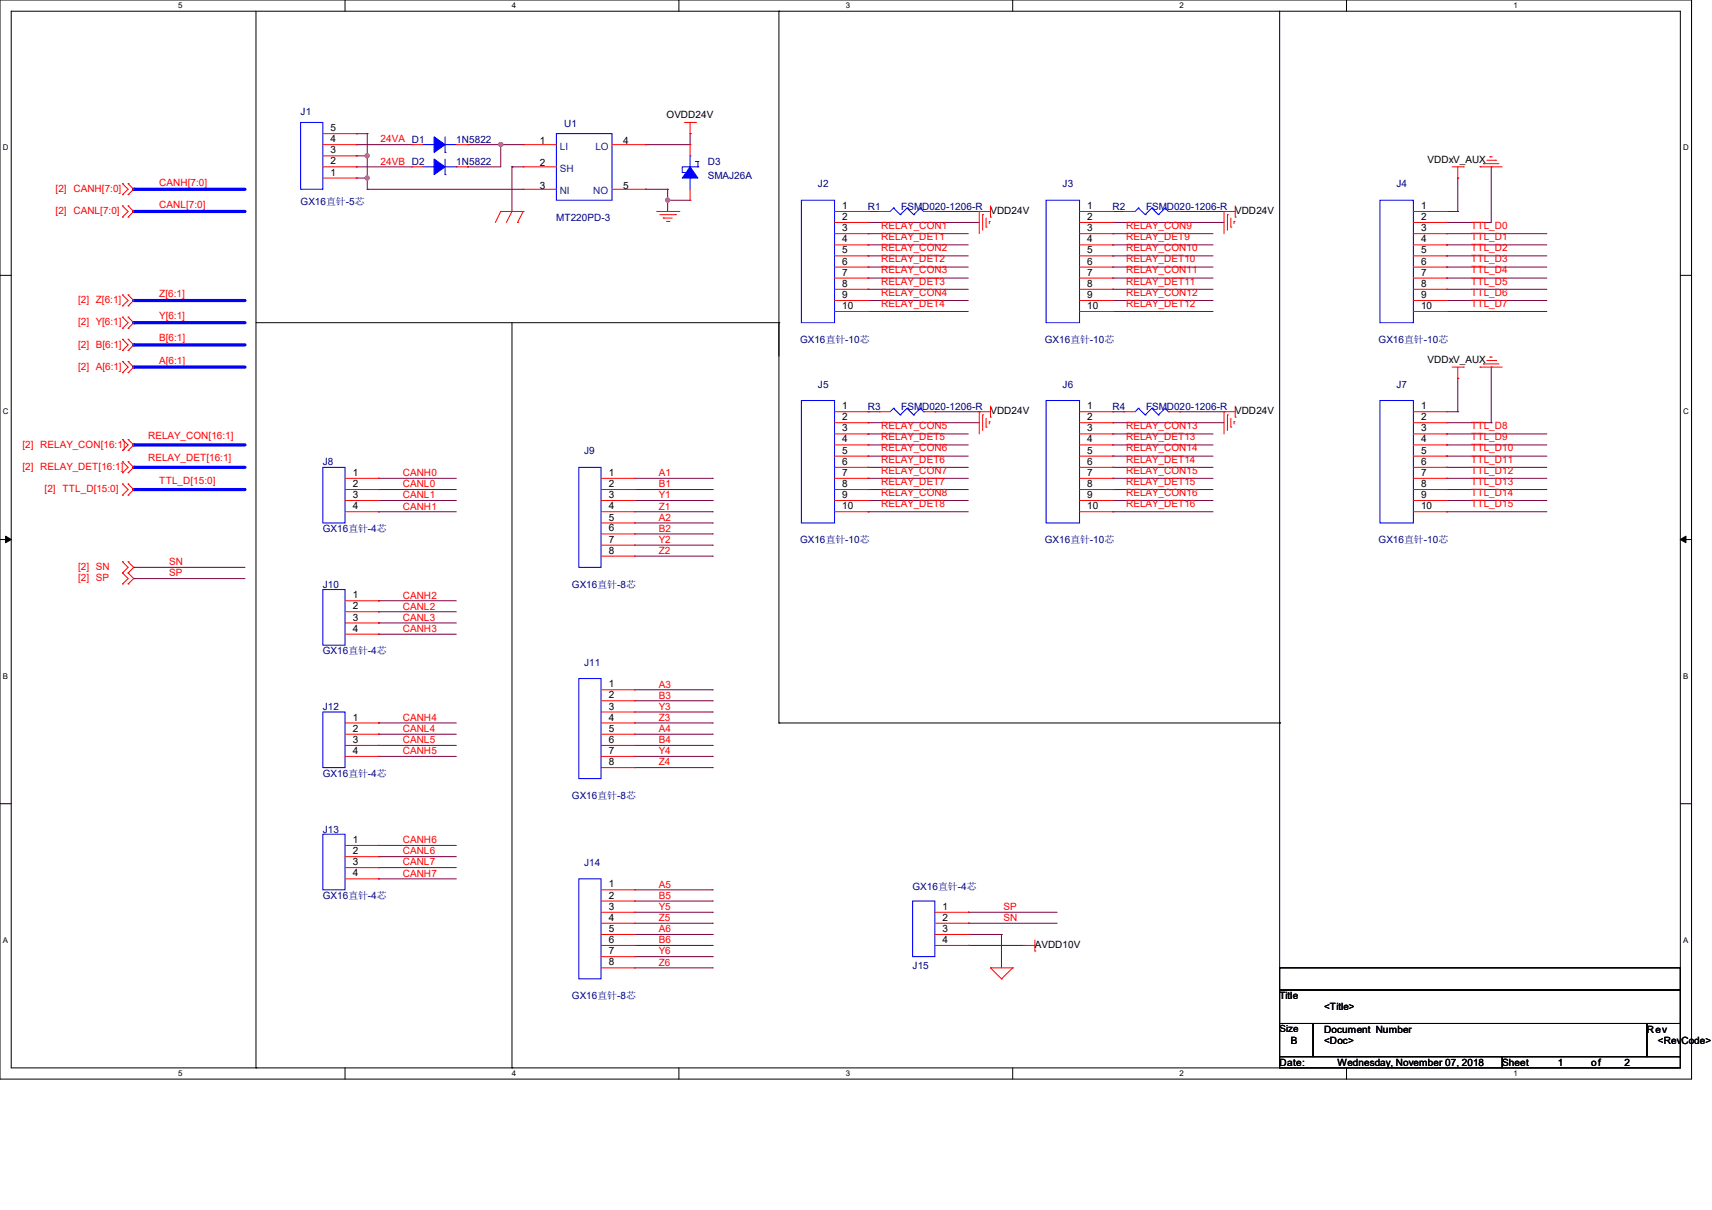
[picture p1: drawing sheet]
<svg xmlns="http://www.w3.org/2000/svg" width="297mm" height="210mm" viewBox="0 0 297 210" stroke-linecap="round" stroke-linejoin="round" font-family="sans-serif">
<path d="M0 0h293.5v187.3h-293.5zM1.9 1.9h289.6v183.4h-289.6z" fill="none" stroke="#000" stroke-width=".17"/>
<g fill="#fff">
<path d="M30.9 .2h.8v1.5h-.8z"/>
<path d="M30.9 185.5h.8v1.6h-.8z"/>
</g>
<path d="M59.9 0v1.9M59.9 185.3v2" fill="none" stroke="#000" stroke-width=".17"/>
<g fill="#fff">
<path d="M88.8 .2h.8v1.5h-.8z"/>
<path d="M88.8 185.5h.8v1.6h-.8z"/>
</g>
<path d="M117.8 0v1.9M117.8 185.3v2" fill="none" stroke="#000" stroke-width=".17"/>
<g fill="#fff">
<path d="M146.7 .2h.8v1.5h-.8z"/>
<path d="M146.7 185.5h.8v1.6h-.8z"/>
</g>
<path d="M175.7 0v1.9M175.7 185.3v2" fill="none" stroke="#000" stroke-width=".17"/>
<g fill="#fff">
<path d="M204.6 .2h.8v1.5h-.8z"/>
<path d="M204.6 185.5h.8v1.6h-.8z"/>
</g>
<path d="M233.6 0v1.9M233.6 185.3v2" fill="none" stroke="#000" stroke-width=".17"/>
<g fill="#fff">
<path d="M262.6 .2h.7v1.5h-.7z"/>
<path d="M262.6 185.5h.7v1.6h-.7z"/>
<path d="M.5 24.8h1v1.6h-1z"/>
<path d="M292 24.8h1v1.6h-1z"/>
<path d="M.5 70.7h1v1.5h-1z"/>
<path d="M292 70.7h1v1.5h-1z"/>
</g>
<path d="M0 47.8h1.9M291.5 47.8h2" fill="none" stroke="#000" stroke-width=".17"/>
<g fill="#fff">
<path d="M.5 116.5h.9v1.6h-.9z"/>
<path d="M292 116.5h.9v1.6h-.9z"/>
</g>
<path d="M0 93.6h1.9M291.5 93.6h2" fill="none" stroke="#000" stroke-width=".17"/>
<path d="M1 93l.9 .6-.9 .6zM291.5 93.6l1-.6v1.2z" fill="#000" stroke="#000" stroke-width=".17"/>
<g fill="#fff">
<path d="M.5 162.4h.9v1.5h-.9z"/>
<path d="M292 162.4h.9v1.5h-.9z"/>
</g>
<g fill="none" stroke="#000" stroke-width=".17">
<path d="M44.4 1.9v183.4M135.1 1.9h.1M135.1 1.9v123.6M222 1.9v166.1M44.4 56h90.7M88.8 56v129.3M135.1 56h.1M0 139.5h1.9M135.1 125.5h.1M135.1 125.5h86.9M222 125.5h.1M291.5 139.5h2"/>
<path d="M222 168h.1M44.4 185.3h.1M88.8 185.3h.1"/>
</g>
<g fill="none" stroke="#800040" stroke-width=".17">
<path d="M61.8 29h.1M61.8 25.1h.1M61.8 23.2h.1M61.8 27.1h.1M61.8 30.9h.1M61.8 29h9.7M61.8 25.1h9.7M61.8 23.2h1.9M61.8 27.1h1.9M61.8 30.9h1.9M63.7 23.2h.1M63.7 27.1h.1"/>
<path d="M63.7 32.9h.1M63.7 30.9h.1M63.7 23.2v9.7M63.7 32.9h27.1M81.1 25.1h.1M81.1 29h.1M81.1 25.1h9.7M86.9 25.1h.1M86.9 25.1v3.9h-5.8M88.8 29h.1M88.8 29h2M88.8 29v7.7"/>
<path d="M112 25.1h.1M112 32.9h.1M112 32.9h3.8M115.8 34.8h.1M115.8 32.9h.1M115.8 34.8h3.9M115.8 32.9v3.8M119.7 23.2h.1M119.7 23.2v1.9h-7.7"/>
</g>
<g fill="#f0f" stroke="#f0f" stroke-width=".17">
<circle cx="63.7" cy="27" r=".36"/>
<circle cx="63.7" cy="30.9" r=".36"/>
<circle cx="86.9" cy="25.1" r=".37"/>
<circle cx="115.8" cy="34.7" r=".37"/>
</g>
<path d="M23.2 32.9h19.3" fill="none" stroke="#00f" stroke-width=".55"/>
<circle cx="23.2" cy="32.9" r=".28" fill="#00f"/>
<path d="M23.2 36.7h19.3" fill="none" stroke="#00f" stroke-width=".55"/>
<circle cx="23.2" cy="36.7" r=".28" fill="#00f"/>
<path d="M23.2 52.2h19.3" fill="none" stroke="#00f" stroke-width=".55"/>
<circle cx="23.2" cy="52.2" r=".28" fill="#00f"/>
<path d="M23.2 56h19.3" fill="none" stroke="#00f" stroke-width=".55"/>
<circle cx="23.2" cy="56" r=".28" fill="#00f"/>
<path d="M23.2 59.9h19.3" fill="none" stroke="#00f" stroke-width=".55"/>
<circle cx="23.2" cy="59.9" r=".28" fill="#00f"/>
<path d="M23.2 63.7h19.3" fill="none" stroke="#00f" stroke-width=".55"/>
<circle cx="23.2" cy="63.7" r=".28" fill="#00f"/>
<path d="M23.2 77.2h19.3" fill="none" stroke="#00f" stroke-width=".55"/>
<circle cx="23.2" cy="77.2" r=".28" fill="#00f"/>
<path d="M23.2 81.1h19.3" fill="none" stroke="#00f" stroke-width=".55"/>
<circle cx="23.2" cy="81.1" r=".28" fill="#00f"/>
<path d="M23.2 98.5h.1M23.2 98.5h19.3M23.2 100.4h.1M23.2 100.4h19.3" fill="none" stroke="#800040" stroke-width=".17"/>
<path d="M23.2 85h19.3" fill="none" stroke="#00f" stroke-width=".55"/>
<circle cx="23.2" cy="85" r=".28" fill="#00f"/>
<g fill="none" stroke="#800040" stroke-width=".17">
<path d="M150.6 38.6h.1M150.6 36.7h.1M150.6 38.6h19.3M150.6 36.7h1.9M162.2 36.7h.1M162.2 36.7h7.7M193 38.6h.1M193 36.7h.1M193 38.6h19.3M193 36.7h2M204.6 36.7h.1M204.6 36.7h7.7"/>
<path d="M251 38.6h.1M251 36.7h1.9M252.9 36.7h.1M252.9 30.9h.1M252.9 30.9v5.8M258.7 29h.1M258.7 29v9.6h-7.7M150.6 40.6h.1M150.6 42.5h.1M150.6 44.4h.1M150.6 46.4h.1M150.6 48.3h.1"/>
<path d="M150.6 50.2h.1M150.6 52.2h.1M150.6 54.1h.1M150.6 40.6h17.4M150.6 42.5h17.4M150.6 44.4h17.4M150.6 46.4h17.4M150.6 48.3h17.4M150.6 50.2h17.4M150.6 52.2h17.4M150.6 54.1h17.4M193 40.6h.1"/>
<path d="M193 42.5h.1M193 44.4h.1M193 46.4h.1M193 48.3h.1M193 50.2h.1M193 52.2h.1M193 54.1h.1M193 40.6h17.4M193 42.5h17.4M193 44.4h17.4M193 46.4h17.4M193 48.3h17.4"/>
<path d="M193 50.2h17.4M193 52.2h17.4M193 54.1h17.4M251 40.6h.1M251 42.5h.1M251 44.4h.1M251 46.4h.1M251 48.3h.1M251 50.2h.1M251 52.2h.1M251 54.1h.1M251 40.6h17.4"/>
<path d="M251 42.5h17.4M251 44.4h17.4M251 46.4h17.4M251 48.3h17.4M251 50.2h17.4M251 52.2h17.4M251 54.1h17.4M150.6 73.4h.1M150.6 75.3h.1M150.6 77.2h.1M150.6 79.2h.1M150.6 71.5h.1"/>
<path d="M150.6 73.4h19.3M150.6 75.3h17.4M150.6 77.2h17.4M150.6 79.2h17.4M150.6 71.5h1.9M162.2 71.5h.1M162.2 71.5h7.7M193 73.4h.1M193 75.3h.1M193 77.2h.1M193 79.2h.1M193 71.5h.1"/>
<path d="M193 73.4h19.3M193 75.3h17.4M193 77.2h17.4M193 79.2h17.4M193 71.5h2M204.6 71.5h.1M204.6 71.5h7.7M251 75.3h.1M251 77.2h.1M251 79.2h.1M251 73.4h7.7M251 75.3h17.4"/>
<path d="M251 77.2h17.4M251 79.2h17.4M251 71.5h1.9M252.9 71.5h.1M252.9 65.7h.1M252.9 65.7v5.8M258.7 73.4h.1M258.7 63.7h.1M258.7 63.7v9.7M65.7 85h.1M65.7 86.9h.1M65.7 83h.1"/>
<path d="M65.7 88.8h.1M65.7 85h13.5M65.7 86.9h13.5M65.7 83h13.5M65.7 88.8h13.5M110.1 85h13.5M110.1 86.9h13.5M110.1 83h13.5M110.1 88.8h13.5M110.1 90.8h13.5M110.1 92.7h13.5M110.1 94.6h13.5"/>
<path d="M110.1 96.5h13.5M123.6 83h.1M123.6 85h.1M123.6 86.9h.1M123.6 88.8h.1M123.6 90.8h.1M123.6 92.7h.1M123.6 94.6h.1M123.6 96.5h.1M150.6 81.1h.1M150.6 83h.1M150.6 85h.1"/>
<path d="M150.6 86.9h.1M150.6 88.8h.1M150.6 85h17.4M150.6 86.9h17.4M150.6 83h17.4M150.6 88.8h17.4M150.6 81.1h17.4M193 81.1h.1M193 83h.1M193 85h.1M193 86.9h.1M193 88.8h.1"/>
<path d="M193 85h17.4M193 86.9h17.4M193 83h17.4M193 88.8h17.4M193 81.1h17.4M251 81.1h.1M251 83h.1M251 85h.1M251 86.9h.1M251 88.8h.1M251 85h17.4M251 86.9h17.4"/>
<path d="M251 83h17.4M251 88.8h17.4M251 81.1h17.4M65.7 104.3h.1M65.7 106.2h.1M65.7 108.1h.1M65.7 110.1h.1M65.7 104.3h13.5M65.7 106.2h13.5M65.7 108.1h13.5M65.7 110.1h13.5M110.1 119.7h13.5"/>
<path d="M123.6 119.7h.1M65.7 125.5h.1M65.7 127.4h.1M65.7 129.4h.1M65.7 131.3h.1M65.7 125.5h13.5M65.7 127.4h13.5M65.7 129.4h13.5M65.7 131.3h13.5M110.1 125.5h13.5M110.1 127.4h13.5M110.1 129.4h13.5"/>
<path d="M110.1 131.3h13.5M110.1 121.6h13.5M110.1 123.6h13.5M110.1 133.2h13.5M123.6 121.6h.1M123.6 123.6h.1M123.6 125.5h.1M123.6 127.4h.1M123.6 129.4h.1M123.6 131.3h.1M123.6 133.2h.1M65.7 146.7h.1"/>
<path d="M65.7 148.7h.1M65.7 150.6h.1M65.7 152.5h.1M65.7 146.7h13.5M65.7 148.7h13.5M65.7 150.6h13.5M65.7 152.5h13.5M110.1 158.3h13.5M110.1 154.4h13.5M110.1 156.4h13.5M123.6 154.4h.1M123.6 156.4h.1"/>
<path d="M123.6 158.3h.1M168 158.3h.1M168 158.3h15.4M110.1 160.2h13.5M110.1 164.1h13.5M110.1 162.2h13.5M110.1 166h13.5M110.1 168h13.5M123.6 160.2h.1M123.6 162.2h.1M123.6 164.1h.1M123.6 166h.1"/>
<path d="M123.6 168h.1M168 160.2h.1M168 164.1h.1M168 162.2h.1M168 160.2h15.4M168 164.1h9.6M168 162.2h5.7M173.7 162.2h.1M173.7 162.2v5.8"/>
</g>
<g fill="none" stroke="#f00" stroke-width=".17">
<path d="M21.3 31.9h.1M21.3 33.8h.1M21.3 35.7h.1M21.3 37.7h.1M21.3 31.9l.9 1-.9 .9M21.3 35.7l.9 1-.9 1M22.2 33.8h.1M22.2 31.9h.1M22.2 37.7h.1M22.2 35.7h.1M22.2 31.9l1 1-1 .9M22.2 35.7l1 1-1 1"/>
<path d="M56 29h5.8M56 25.1h5.8M56 30.9h5.8M56 27.1h5.8M56 23.2h5.8M61.8 30.9h.1M61.8 29h.1M61.8 27.1h.1M61.8 25.1h.1M61.8 23.2h.1M71.5 29h.1M71.5 25.1h.1"/>
<path d="M71.5 29h1.9M71.5 25.1h1.9M79.2 29h1.9M79.2 25.1h1.9M81.1 29h.1M81.1 25.1h.1M86.9 36.7h.1M86.9 36.7l-1 1.9M86.9 36.7h3.9M88.8 36.7h.1M88.8 36.7l-1 1.9M89.8 38.6h.1"/>
<path d="M90.8 36.7h.1M90.8 25.1h.1M90.8 29h.1M90.8 32.9h.1M90.8 36.7l-1 1.9M90.8 29h5.7M90.8 25.1h5.7M90.8 32.9h5.7M106.2 25.1h5.8M106.2 32.9h5.8M112 25.1h.1M112 32.9h.1"/>
<path d="M113.9 36.7h3.9M114.5 37.3h2.7M115.1 37.8h.1M115.1 37.8h1.5M115.7 38.4h.3M116 38.4h.1M117.2 37.3h.1M117.8 36.7h.1M118.7 21.3h1.9M119.7 23.2h.1M119.7 34.8h.1M119.7 25.1h.1"/>
<path d="M119.7 21.3v1.9M119.7 25.1v2M119.7 32.9v1.9M120.6 21.3h.1M144.8 36.7h5.8M144.8 38.6h5.8M150.6 36.7h.1M150.6 38.6h.1M152.5 36.7h.1M152.5 36.7h1.9M160.2 36.7h2M162.2 36.7h.1"/>
<path d="M169.9 36.7h.1M169.9 36.7h1.9M169.9 36.7v3.9M170.5 37.3h.1M170.5 37.3v2.7M171.1 39.4h.1M171.1 37.8v1.6M171.6 38.4h.1M171.6 38.4v.4M171.8 37.7h.1M171.8 35.7v2M187.3 36.7h5.7"/>
<path d="M187.3 38.6h5.7M193 36.7h.1M193 38.6h.1M195 36.7h.1M195 36.7h1.9M202.7 36.7h1.9M204.6 36.7h.1M212.3 36.7h.1M212.3 36.7h2M212.3 36.7v3.9M212.9 37.3h.1M212.9 37.3v2.7"/>
<path d="M213.5 39.4h.1M213.5 37.8v1.6M214.1 38.4h.1M214.1 38.4v.4M214.3 37.7h.1M214.3 35.7v2M245.2 36.7h5.8M245.2 38.6h5.8M251 36.7h.1M251 38.6h.1M251.9 29h2M252.9 30.9h.1"/>
<path d="M252.9 29v1.9M253.9 29h.1M256.8 29h.1M256.8 29h3.8M257.3 28.4h.1M257.3 28.4h2.8M257.9 27.8h1.6M258.5 27.2h.1M258.5 27.2h.4M259.5 27.8h.1M21.3 51.2h.1M21.3 53.1h.1"/>
<path d="M21.3 55h.1M21.3 57h.1M21.3 58.9h.1M21.3 51.2l.9 1-.9 .9M21.3 55l.9 1-.9 1M21.3 58.9l.9 1-.9 .9M22.2 53.1h.1M22.2 51.2h.1M22.2 57h.1M22.2 55h.1M22.2 58.9h.1M22.2 51.2l1 1-1 .9"/>
<path d="M22.2 55l1 1-1 1M22.2 58.9l1 1-1 .9M144.8 40.6h5.8M144.8 42.5h5.8M144.8 44.4h5.8M144.8 46.4h5.8M144.8 48.3h5.8M144.8 50.2h5.8M144.8 52.2h5.8M144.8 54.1h5.8M150.6 40.6h.1M150.6 42.5h.1"/>
<path d="M150.6 44.4h.1M150.6 46.4h.1M150.6 48.3h.1M150.6 50.2h.1M150.6 52.2h.1M150.6 54.1h.1M187.3 40.6h5.7M187.3 42.5h5.7M187.3 44.4h5.7M187.3 46.4h5.7M187.3 48.3h5.7M187.3 50.2h5.7"/>
<path d="M187.3 52.2h5.7M187.3 54.1h5.7M193 40.6h.1M193 42.5h.1M193 44.4h.1M193 46.4h.1M193 48.3h.1M193 50.2h.1M193 52.2h.1M193 54.1h.1M245.2 40.6h5.8M245.2 42.5h5.8"/>
<path d="M245.2 44.4h5.8M245.2 46.4h5.8M245.2 48.3h5.8M245.2 50.2h5.8M245.2 52.2h5.8M245.2 54.1h5.8M251 40.6h.1M251 42.5h.1M251 44.4h.1M251 46.4h.1M251 48.3h.1M251 50.2h.1"/>
<path d="M251 52.2h.1M251 54.1h.1M21.3 60.8h.1M21.3 62.7h.1M21.3 64.7h.1M21.3 76.3h.1M21.3 78.2h.1M21.3 62.7l.9 1-.9 1M21.3 76.3l.9 .9-.9 1M22.2 60.8h.1M22.2 64.7h.1M22.2 62.7h.1"/>
<path d="M22.2 78.2h.1M22.2 76.3h.1M22.2 62.7l1 1-1 1M22.2 76.3l1 .9-1 1M144.8 71.5h5.8M144.8 73.4h5.8M144.8 75.3h5.8M144.8 77.2h5.8M144.8 79.2h5.8M150.6 71.5h.1M150.6 73.4h.1M150.6 75.3h.1"/>
<path d="M150.6 77.2h.1M150.6 79.2h.1M152.5 71.5h.1M152.5 71.5h1.9M160.2 71.5h2M162.2 71.5h.1M169.9 71.5h.1M169.9 71.5v3.8M169.9 71.5h1.9M170.5 72h.1M170.5 72v2.7M171.1 74.1h.1"/>
<path d="M171.1 72.6v1.5M171.6 73.2h.1M171.6 73.2v.4M171.8 72.4h.1M171.8 70.5v1.9M187.3 71.5h5.7M187.3 73.4h5.7M187.3 75.3h5.7M187.3 77.2h5.7M187.3 79.2h5.7M193 71.5h.1M193 73.4h.1"/>
<path d="M193 75.3h.1M193 77.2h.1M193 79.2h.1M195 71.5h.1M195 71.5h1.9M202.7 71.5h1.9M204.6 71.5h.1M212.3 71.5h.1M212.3 71.5v3.8M212.3 71.5h2M212.9 72h.1M212.9 72v2.7"/>
<path d="M213.5 74.1h.1M213.5 72.6v1.5M214.1 73.2h.1M214.1 73.2v.4M214.3 72.4h.1M214.3 70.5v1.9M245.2 71.5h5.8M245.2 73.4h5.8M245.2 75.3h5.8M245.2 77.2h5.8M245.2 79.2h5.8M251 71.5h.1"/>
<path d="M251 73.4h.1M251 75.3h.1M251 77.2h.1M251 79.2h.1M251.9 63.7h2M252.9 65.7h.1M252.9 63.7v2M253.9 63.7h.1M256.8 63.7h.1M256.8 63.7h3.8M257.3 63.2h.1M257.3 63.2h2.8"/>
<path d="M257.9 62.6h1.6M258.5 62h.1M258.5 62h.4M259.5 62.6h.1M21.3 80.1h.1M21.3 82h.1M21.3 97.5h.1M21.3 99.4h.1M21.3 84h.1M21.3 85.9h.1M21.3 80.1l.9 1-.9 .9M21.3 97.5l.9 1-.9 .9"/>
<path d="M21.3 99.4l.9 1-.9 .9M21.3 84l.9 1-.9 .9M22.2 82h.1M22.2 80.1h.1M22.2 99.4h.1M22.2 97.5h.1M22.2 85.9h.1M22.2 84h.1M22.2 80.1l1 1-1 .9M22.2 97.5l1 1-1 .9M22.2 99.4l1 1-1 .9M22.2 84l1 1-1 .9"/>
<path d="M59.9 83h5.8M59.9 85h5.8M59.9 86.9h5.8M59.9 88.8h5.8M65.7 83h.1M65.7 85h.1M65.7 86.9h.1M65.7 88.8h.1M104.3 83h5.8M104.3 85h5.8M104.3 86.9h5.8M104.3 88.8h5.8"/>
<path d="M104.3 90.8h5.8M104.3 92.7h5.8M104.3 94.6h5.8M104.3 96.5h5.8M110.1 83h.1M110.1 85h.1M110.1 86.9h.1M110.1 88.8h.1M110.1 90.8h.1M110.1 92.7h.1M110.1 94.6h.1M110.1 96.5h.1"/>
<path d="M144.8 81.1h5.8M144.8 83h5.8M144.8 85h5.8M144.8 86.9h5.8M144.8 88.8h5.8M150.6 81.1h.1M150.6 83h.1M150.6 85h.1M150.6 86.9h.1M150.6 88.8h.1M187.3 81.1h5.7M187.3 83h5.7"/>
<path d="M187.3 85h5.7M187.3 86.9h5.7M187.3 88.8h5.7M193 81.1h.1M193 83h.1M193 85h.1M193 86.9h.1M193 88.8h.1M245.2 81.1h5.8M245.2 83h5.8M245.2 85h5.8M245.2 86.9h5.8"/>
<path d="M245.2 88.8h5.8M251 81.1h.1M251 83h.1M251 85h.1M251 86.9h.1M251 88.8h.1M21.3 101.3h.1M22.2 101.3h.1M59.9 104.3h5.8M59.9 106.2h5.8M59.9 108.1h5.8M59.9 110.1h5.8"/>
<path d="M65.7 104.3h.1M65.7 106.2h.1M65.7 108.1h.1M65.7 110.1h.1M104.3 119.7h5.8M110.1 119.7h.1M59.9 125.5h5.8M59.9 127.4h5.8M59.9 129.4h5.8M59.9 131.3h5.8M65.7 125.5h.1M65.7 127.4h.1"/>
<path d="M65.7 129.4h.1M65.7 131.3h.1M104.3 125.5h5.8M104.3 127.4h5.8M104.3 129.4h5.8M104.3 131.3h5.8M104.3 121.6h5.8M104.3 123.6h5.8M104.3 133.2h5.8M110.1 121.6h.1M110.1 123.6h.1M110.1 125.5h.1"/>
<path d="M110.1 127.4h.1M110.1 129.4h.1M110.1 131.3h.1M110.1 133.2h.1M59.9 146.7h5.8M59.9 148.7h5.8M59.9 150.6h5.8M59.9 152.5h5.8M65.7 146.7h.1M65.7 148.7h.1M65.7 150.6h.1M65.7 152.5h.1"/>
<path d="M104.3 158.3h5.8M104.3 154.4h5.8M104.3 156.4h5.8M110.1 154.4h.1M110.1 156.4h.1M110.1 158.3h.1M162.2 158.3h5.8M168 158.3h.1M104.3 164.1h5.8M104.3 168h5.8M104.3 160.2h5.8M104.3 162.2h5.8"/>
<path d="M104.3 166h5.8M110.1 160.2h.1M110.1 162.2h.1M110.1 164.1h.1M110.1 166h.1M110.1 168h.1M162.2 164.1h5.8M162.2 160.2h5.8M162.2 162.2h5.8M168 160.2h.1M168 162.2h.1M168 164.1h.1"/>
<path d="M171.8 168h.1M171.8 168h3.9M171.8 168l1.9 1.9M173.7 169.9h.1M175.7 168h.1M175.7 168l-2 1.9M177.6 164.1h.1M177.6 164.1h1.9M179.5 165.1h.1M179.5 163.2v1.9"/>
</g>
<path d="M222 168h69.5v3.8h-69.5zM222 171.8h69.5v5.8h-69.5zM222 177.6h5.8v5.8h-5.8zM227.8 177.6h57.9v5.8h-57.9zM285.7 177.6h5.8v5.8h-5.8zM222 183.4h38.6v1.9h-38.6zM260.6 183.4h30.9v1.9h-30.9z" fill="none" stroke="#000" stroke-width=".17"/>
<g fill="none" stroke="#00f" stroke-width=".17">
<path d="M52.2 21.3h3.8v11.6h-3.8zM73.4 29h1.9M73.4 25.1h1.9M75.3 29h.1M75.3 25.1h.1M77.2 30.3h.1M77.2 26.5h.1M77.2 23.7v2.8M77.2 27.6v2.7M77.2 29h2M77.2 25.1h2M79.2 29h.1"/>
<path d="M79.2 25.1h.1M96.5 23.2h9.7v11.6h-9.7zM118.4 29.9h.1M118.4 29.9h.3M118.7 29.9h.1M119.7 30.9h.1M119.7 27.1h.1M119.7 27.1v1.9M119.7 30.9v2M120.6 28h.1M120.6 28h.5M121.1 29h.1"/>
<path d="M121.1 28h.1M121.1 29h-2.7v.9M121.1 28v1M139 34.8h5.8v21.2h-5.8zM155 36.1h.1M155 36.1l-.6 .6M155 36.1l1.2 1.2M156.2 37.3h.1M157.4 36.1h.1M157.4 36.1l-1.2 1.2M157.4 36.1l1.1 1.2M158.5 37.3h.1"/>
<path d="M159.7 36.1h.1M159.7 36.1l-1.2 1.2M159.7 36.1l.5 .6M160.2 36.7h.1M181.5 34.8h5.8v21.2h-5.8zM197.5 36.1h.1M197.5 36.1l-.6 .6M197.5 36.1l1.2 1.2M198.7 37.3h.1M199.8 36.1h.1M199.8 36.1l-1.1 1.2M199.8 36.1l1.2 1.2"/>
<path d="M201 37.3h.1M202.1 36.1h.1M202.1 36.1l-1.1 1.2M202.1 36.1l.6 .6M202.7 36.7h.1M239.4 34.8h5.8v21.2h-5.8zM139 69.5h5.8v21.3h-5.8zM155 70.9h.1M155 70.9l-.6 .6M155 70.9l1.2 1.1M156.2 72h.1M157.4 70.9h.1"/>
<path d="M157.4 70.9l-1.2 1.1M157.4 70.9l1.1 1.1M158.5 72h.1M159.7 70.9h.1M159.7 70.9l-1.2 1.1M159.7 70.9l.5 .6M160.2 71.5h.1M181.5 69.5h5.8v21.3h-5.8zM197.5 70.9h.1M197.5 70.9l-.6 .6M197.5 70.9l1.2 1.1M198.7 72h.1"/>
<path d="M199.8 70.9h.1M199.8 70.9l-1.1 1.1M199.8 70.9l1.2 1.1M201 72h.1M202.1 70.9h.1M202.1 70.9l-1.1 1.1M202.1 70.9l.6 .6M202.7 71.5h.1M239.4 69.5h5.8v21.3h-5.8zM56 81.1h3.9v9.7h-3.9zM100.4 81.1h3.9v17.4h-3.9zM56 102.3h3.9v9.7h-3.9z"/>
<path d="M100.4 117.8h3.9v17.3h-3.9zM56 123.6h3.9v9.6h-3.9zM56 144.8h3.9v9.6h-3.9zM100.4 152.5h3.9v17.4h-3.9zM158.3 156.4h3.9v9.6h-3.9z"/>
</g>
<g fill="#00f" stroke="#00f" stroke-width=".17">
<path d="M75.3 27.6l1.9 1.4-1.9 1.3z" fill-rule="evenodd"/>
<path d="M119.7 29l1.4 1.9h-2.7z" fill-rule="evenodd"/>
<path d="M75.3 23.7l1.9 1.4-1.9 1.4z" fill-rule="evenodd"/>
</g>
<g fill="#f0f" stroke="#f0f" stroke-width=".17">
<circle cx="63.7" cy="27" r=".36"/>
<circle cx="63.7" cy="30.9" r=".36"/>
<circle cx="86.9" cy="25.1" r=".37"/>
<circle cx="115.8" cy="34.7" r=".37"/>
</g>
<g font-size="1.7" fill="#000080">
<text x="52.2" y="20">J1</text>
<text x="97.9" y="22.1">U1</text>
<text x="79.2" y="28.7">1N5822</text>
<text x="79.2" y="24.8">1N5822</text>
<text x="122.8" y="28.7">D3</text>
<text x="52.2" y="35.6">GX16直针-5芯</text>
<text x="122.8" y="31">SMAJ26A</text>
<text x="141.9" y="32.5">J2</text>
<text x="184.3" y="32.5">J3</text>
<text x="242.3" y="32.5">J4</text>
<text x="96.5" y="38.3">MT220PD-3</text>
<text x="150.6" y="36.4">R1</text>
<text x="156.4" y="36.4">FSMD020-1206-R</text>
<text x="193" y="36.4">R2</text>
<text x="198.8" y="36.4">FSMD020-1206-R</text>
<text x="138.8" y="59.5">GX16直针-10芯</text>
<text x="181.3" y="59.5">GX16直针-10芯</text>
<text x="239.2" y="59.5">GX16直针-10芯</text>
<text x="141.9" y="67.3">J5</text>
<text x="150.6" y="71.1">R3</text>
<text x="156.4" y="71.1">FSMD020-1206-R</text>
<text x="184.3" y="67.3">J6</text>
<text x="193" y="71.1">R4</text>
<text x="198.8" y="71.1">FSMD020-1206-R</text>
<text x="242.3" y="67.3">J7</text>
<text x="56" y="80.8">J8</text>
<text x="101.3" y="78.8">J9</text>
<text x="56" y="92.4">GX16直针-4芯</text>
<text x="138.8" y="94.3">GX16直针-10芯</text>
<text x="181.3" y="94.3">GX16直针-10芯</text>
<text x="239.2" y="94.3">GX16直针-10芯</text>
<text x="56" y="102">J10</text>
<text x="99.2" y="102">GX16直针-8芯</text>
<text x="56" y="113.6">GX16直针-4芯</text>
<text x="101.3" y="115.5">J11</text>
<text x="56" y="123.2">J12</text>
<text x="56" y="134.8">GX16直针-4芯</text>
<text x="99.2" y="138.7">GX16直针-8芯</text>
<text x="56" y="144.5">J13</text>
<text x="101.3" y="150.3">J14</text>
<text x="158.3" y="154.5">GX16直针-4芯</text>
<text x="56" y="156">GX16直针-4芯</text>
<text x="99.2" y="173.4">GX16直针-8芯</text>
<text x="158.3" y="168.2">J15</text>
</g>
<g font-size="1.7">
<text x="57.4" y="22.8">5</text>
<text x="115.6" y="20.5">OVDD24V</text>
<text x="57.4" y="28.5">2</text>
<text x="57.4" y="26.6">3</text>
<text x="57.4" y="24.7">4</text>
<text x="93.6" y="25">1</text>
<text x="93.6" y="28.8">2</text>
<text x="108.1" y="25">4</text>
<text x="247.7" y="28.3">VDDxV_AUX</text>
<text x="57.4" y="30.5">1</text>
<text x="93.6" y="32.7">3</text>
<text x="108.1" y="32.7">5</text>
<text x="146.1" y="36.3">1</text>
<text x="146.1" y="38.2">2</text>
<text x="146.1" y="40.1">3</text>
<text x="171.8" y="37.1">VDD24V</text>
<text x="188.6" y="36.3">1</text>
<text x="188.6" y="38.2">2</text>
<text x="188.6" y="40.1">3</text>
<text x="214.3" y="37.1">VDD24V</text>
<text x="246.5" y="36.3">1</text>
<text x="246.5" y="38.2">2</text>
<text x="246.5" y="40.1">3</text>
<text x="146.1" y="42.1">4</text>
<text x="146.1" y="44">5</text>
<text x="146.1" y="45.9">6</text>
<text x="146.1" y="47.8">7</text>
<text x="188.6" y="42.1">4</text>
<text x="188.6" y="44">5</text>
<text x="188.6" y="45.9">6</text>
<text x="188.6" y="47.8">7</text>
<text x="246.5" y="42.1">4</text>
<text x="246.5" y="44">5</text>
<text x="246.5" y="45.9">6</text>
<text x="246.5" y="47.8">7</text>
<text x="146.1" y="49.8">8</text>
<text x="146.1" y="51.7">9</text>
<text x="146.1" y="53.6">10</text>
<text x="188.6" y="49.8">8</text>
<text x="188.6" y="51.7">9</text>
<text x="188.6" y="53.6">10</text>
<text x="246.5" y="49.8">8</text>
<text x="246.5" y="51.7">9</text>
<text x="246.5" y="53.6">10</text>
<text x="247.7" y="63">VDDxV_AUX</text>
<text x="146.1" y="71">1</text>
<text x="171.8" y="71.9">VDD24V</text>
<text x="188.6" y="71">1</text>
<text x="214.3" y="71.9">VDD24V</text>
<text x="246.5" y="71">1</text>
<text x="146.1" y="72.9">2</text>
<text x="146.1" y="74.9">3</text>
<text x="146.1" y="76.8">4</text>
<text x="188.6" y="72.9">2</text>
<text x="188.6" y="74.9">3</text>
<text x="188.6" y="76.8">4</text>
<text x="246.5" y="72.9">2</text>
<text x="246.5" y="74.9">3</text>
<text x="246.5" y="76.8">4</text>
<text x="61.2" y="82.6">1</text>
<text x="105.6" y="82.6">1</text>
<text x="146.1" y="78.7">5</text>
<text x="146.1" y="80.7">6</text>
<text x="146.1" y="82.6">7</text>
<text x="188.6" y="78.7">5</text>
<text x="188.6" y="80.7">6</text>
<text x="188.6" y="82.6">7</text>
<text x="246.5" y="78.7">5</text>
<text x="246.5" y="80.7">6</text>
<text x="246.5" y="82.6">7</text>
<text x="61.2" y="84.5">2</text>
<text x="61.2" y="86.4">3</text>
<text x="61.2" y="88.4">4</text>
<text x="105.6" y="84.5">2</text>
<text x="105.6" y="86.4">3</text>
<text x="105.6" y="88.4">4</text>
<text x="146.1" y="84.5">8</text>
<text x="146.1" y="86.4">9</text>
<text x="146.1" y="88.4">10</text>
<text x="188.6" y="84.5">8</text>
<text x="188.6" y="86.4">9</text>
<text x="188.6" y="88.4">10</text>
<text x="246.5" y="84.5">8</text>
<text x="246.5" y="86.4">9</text>
<text x="246.5" y="88.4">10</text>
<text x="105.6" y="90.3">5</text>
<text x="105.6" y="92.2">6</text>
<text x="105.6" y="94.2">7</text>
<text x="105.6" y="96.1">8</text>
<text x="61.2" y="103.8">1</text>
<text x="61.2" y="105.7">2</text>
<text x="61.2" y="107.7">3</text>
<text x="61.2" y="109.6">4</text>
<text x="105.6" y="119.3">1</text>
<text x="61.2" y="125.1">1</text>
<text x="105.6" y="121.2">2</text>
<text x="105.6" y="123.1">3</text>
<text x="105.6" y="125.1">4</text>
<text x="61.2" y="127">2</text>
<text x="61.2" y="128.9">3</text>
<text x="61.2" y="130.9">4</text>
<text x="105.6" y="127">5</text>
<text x="105.6" y="128.9">6</text>
<text x="105.6" y="130.9">7</text>
<text x="105.6" y="132.8">8</text>
<text x="61.2" y="146.3">1</text>
<text x="61.2" y="148.3">2</text>
<text x="61.2" y="150.2">3</text>
<text x="61.2" y="152.1">4</text>
<text x="105.6" y="154">1</text>
<text x="105.6" y="156">2</text>
<text x="105.6" y="157.9">3</text>
<text x="105.6" y="159.8">4</text>
<text x="105.6" y="161.8">5</text>
<text x="163.5" y="157.9">1</text>
<text x="163.5" y="159.8">2</text>
<text x="163.5" y="161.8">3</text>
<text x="105.6" y="163.7">6</text>
<text x="105.6" y="165.6">7</text>
<text x="105.6" y="167.6">8</text>
<text x="163.5" y="163.7">4</text>
<text x="179.5" y="164.5">AVDD10V</text>
<text x="222" y="173.4">Title</text>
<text x="222" y="179.2">Size</text>
<text x="229.7" y="175.3">&lt;Title&gt;</text>
<text x="229.7" y="179.2">Document Number</text>
<text x="285.7" y="179.2">Rev</text>
<text x="222" y="185">Date:</text>
<text x="223.9" y="181.1">B</text>
<text x="229.7" y="181.1">&lt;Doc&gt;</text>
<text x="232.1" y="185">Wednesday, November 07, 2018</text>
<text x="260.6" y="185">Sheet</text>
<text x="270.2" y="185">1</text>
<text x="276.1" y="185">of</text>
<text x="281.8" y="185">2</text>
<text x="287.6" y="181.1">&lt;RevCode&gt;</text>
</g>
<g font-size="1.7" fill="#f00">
<text x="66" y="28.6">24VB D2</text>
<text x="66" y="24.7">24VA D1</text>
<text x="9.7" y="33.3">[2] CANH[7:0]</text>
<text x="27.6" y="32.3">CANH[7:0]</text>
<text x="9.7" y="37.1">[2] CANL[7:0]</text>
<text x="27.6" y="36.1">CANL[7:0]</text>
<text x="152.9" y="39.8">RELAY_CON1</text>
<text x="152.9" y="41.7">RELAY_DET1</text>
<text x="195.4" y="39.8">RELAY_CON9</text>
<text x="195.4" y="41.7">RELAY_DET9</text>
<text x="255.2" y="39.8">TTL_D0</text>
<text x="255.2" y="41.7">TTL_D1</text>
<text x="152.9" y="43.6">RELAY_CON2</text>
<text x="152.9" y="45.6">RELAY_DET2</text>
<text x="152.9" y="47.5">RELAY_CON3</text>
<text x="195.4" y="43.6">RELAY_CON10</text>
<text x="195.4" y="45.6">RELAY_DET10</text>
<text x="195.4" y="47.5">RELAY_CON11</text>
<text x="255.2" y="43.6">TTL_D2</text>
<text x="255.2" y="45.6">TTL_D3</text>
<text x="255.2" y="47.5">TTL_D4</text>
<text x="13.5" y="52.6">[2] Z[6:1]</text>
<text x="27.6" y="51.6">Z[6:1]</text>
<text x="152.9" y="49.4">RELAY_DET3</text>
<text x="152.9" y="51.3">RELAY_CON4</text>
<text x="152.9" y="53.3">RELAY_DET4</text>
<text x="195.4" y="49.4">RELAY_DET11</text>
<text x="195.4" y="51.3">RELAY_CON12</text>
<text x="195.4" y="53.3">RELAY_DET12</text>
<text x="255.2" y="49.4">TTL_D5</text>
<text x="255.2" y="51.3">TTL_D6</text>
<text x="255.2" y="53.3">TTL_D7</text>
<text x="13.5" y="56.4">[2] Y[6:1]</text>
<text x="27.6" y="55.4">Y[6:1]</text>
<text x="27.6" y="59.3">B[6:1]</text>
<text x="13.5" y="60.3">[2] B[6:1]</text>
<text x="13.5" y="64.2">[2] A[6:1]</text>
<text x="27.6" y="63.1">A[6:1]</text>
<text x="3.9" y="77.7">[2] RELAY_CON[16:1]</text>
<text x="25.7" y="76.2">RELAY_CON[16:1]</text>
<text x="152.9" y="74.5">RELAY_CON5</text>
<text x="152.9" y="76.4">RELAY_DET5</text>
<text x="195.4" y="74.5">RELAY_CON13</text>
<text x="195.4" y="76.4">RELAY_DET13</text>
<text x="255.2" y="74.5">TTL_D8</text>
<text x="255.2" y="76.4">TTL_D9</text>
<text x="3.9" y="81.5">[2] RELAY_DET[16:1]</text>
<text x="25.7" y="80.1">RELAY_DET[16:1]</text>
<text x="27.6" y="83.9">TTL_D[15:0]</text>
<text x="69.9" y="82.6">CANH0</text>
<text x="114.3" y="82.6">A1</text>
<text x="152.9" y="78.4">RELAY_CON6</text>
<text x="152.9" y="80.3">RELAY_DET6</text>
<text x="152.9" y="82.2">RELAY_CON7</text>
<text x="195.4" y="78.4">RELAY_CON14</text>
<text x="195.4" y="80.3">RELAY_DET14</text>
<text x="195.4" y="82.2">RELAY_CON15</text>
<text x="255.2" y="78.4">TTL_D10</text>
<text x="255.2" y="80.3">TTL_D11</text>
<text x="255.2" y="82.2">TTL_D12</text>
<text x="7.7" y="85.4">[2] TTL_D[15:0]</text>
<text x="69.9" y="84.6">CANL0</text>
<text x="69.9" y="86.5">CANL1</text>
<text x="69.9" y="88.4">CANH1</text>
<text x="114.3" y="84.6">B1</text>
<text x="114.3" y="86.5">Y1</text>
<text x="114.3" y="88.4">Z1</text>
<text x="152.9" y="84.2">RELAY_DET7</text>
<text x="152.9" y="86.1">RELAY_CON8</text>
<text x="152.9" y="88">RELAY_DET8</text>
<text x="195.4" y="84.2">RELAY_DET15</text>
<text x="195.4" y="86.1">RELAY_CON16</text>
<text x="195.4" y="88">RELAY_DET16</text>
<text x="255.2" y="84.2">TTL_D13</text>
<text x="255.2" y="86.1">TTL_D14</text>
<text x="255.2" y="88">TTL_D15</text>
<text x="114.3" y="90.4">A2</text>
<text x="114.3" y="92.3">B2</text>
<text x="114.3" y="94.2">Y2</text>
<text x="13.5" y="98.9">[2] SN</text>
<text x="13.5" y="100.8">[2] SP</text>
<text x="29.3" y="98.1">SN</text>
<text x="29.3" y="100">SP</text>
<text x="114.3" y="96.1">Z2</text>
<text x="69.9" y="103.9">CANH2</text>
<text x="69.9" y="105.8">CANL2</text>
<text x="69.9" y="107.7">CANL3</text>
<text x="69.9" y="109.7">CANH3</text>
<text x="114.3" y="119.3">A3</text>
<text x="69.9" y="125.1">CANH4</text>
<text x="114.3" y="121.2">B3</text>
<text x="114.3" y="123.2">Y3</text>
<text x="114.3" y="125.1">Z3</text>
<text x="69.9" y="127">CANL4</text>
<text x="69.9" y="129">CANL5</text>
<text x="69.9" y="130.9">CANH5</text>
<text x="114.3" y="127">A4</text>
<text x="114.3" y="129">B4</text>
<text x="114.3" y="130.9">Y4</text>
<text x="114.3" y="132.8">Z4</text>
<text x="69.9" y="146.3">CANH6</text>
<text x="69.9" y="148.3">CANL6</text>
<text x="69.9" y="150.2">CANL7</text>
<text x="69.9" y="152.1">CANH7</text>
<text x="114.3" y="154.1">A5</text>
<text x="114.3" y="156">B5</text>
<text x="114.3" y="157.9">Y5</text>
<text x="114.3" y="159.9">Z5</text>
<text x="114.3" y="161.8">A6</text>
<text x="174.1" y="159.9">SN</text>
<text x="174.1" y="157.9">SP</text>
<text x="114.3" y="163.7">B6</text>
<text x="114.3" y="165.7">Y6</text>
<text x="114.3" y="167.6">Z6</text>
</g>
<g font-size="1.7" fill="#004080">
<text x="97.1" y="25.9">LI</text>
<text x="97.1" y="29.8">SH</text>
<text x="103.3" y="25.9">LO</text>
<text x="97.1" y="33.7">NI</text>
<text x="102.9" y="33.7">NO</text>
</g>
<g font-size="1.4">
<text x="30.9" y="1.4">5</text>
<text x="88.8" y="1.4">4</text>
<text x="146.7" y="1.4">3</text>
<text x="204.6" y="1.4">2</text>
<text x="262.6" y="1.4">1</text>
<text x=".5" y="26.1">D</text>
<text x="292" y="26.1">D</text>
<text x=".5" y="71.9">C</text>
<text x="292" y="71.9">C</text>
<text x=".5" y="117.8">B</text>
<text x="292" y="117.8">B</text>
<text x=".5" y="163.6">A</text>
<text x="292" y="163.6">A</text>
<text x="30.9" y="186.8">5</text>
<text x="88.8" y="186.8">4</text>
<text x="146.7" y="186.8">3</text>
<text x="204.6" y="186.8">2</text>
<text x="262.6" y="186.8">1</text>
</g>
</svg>
